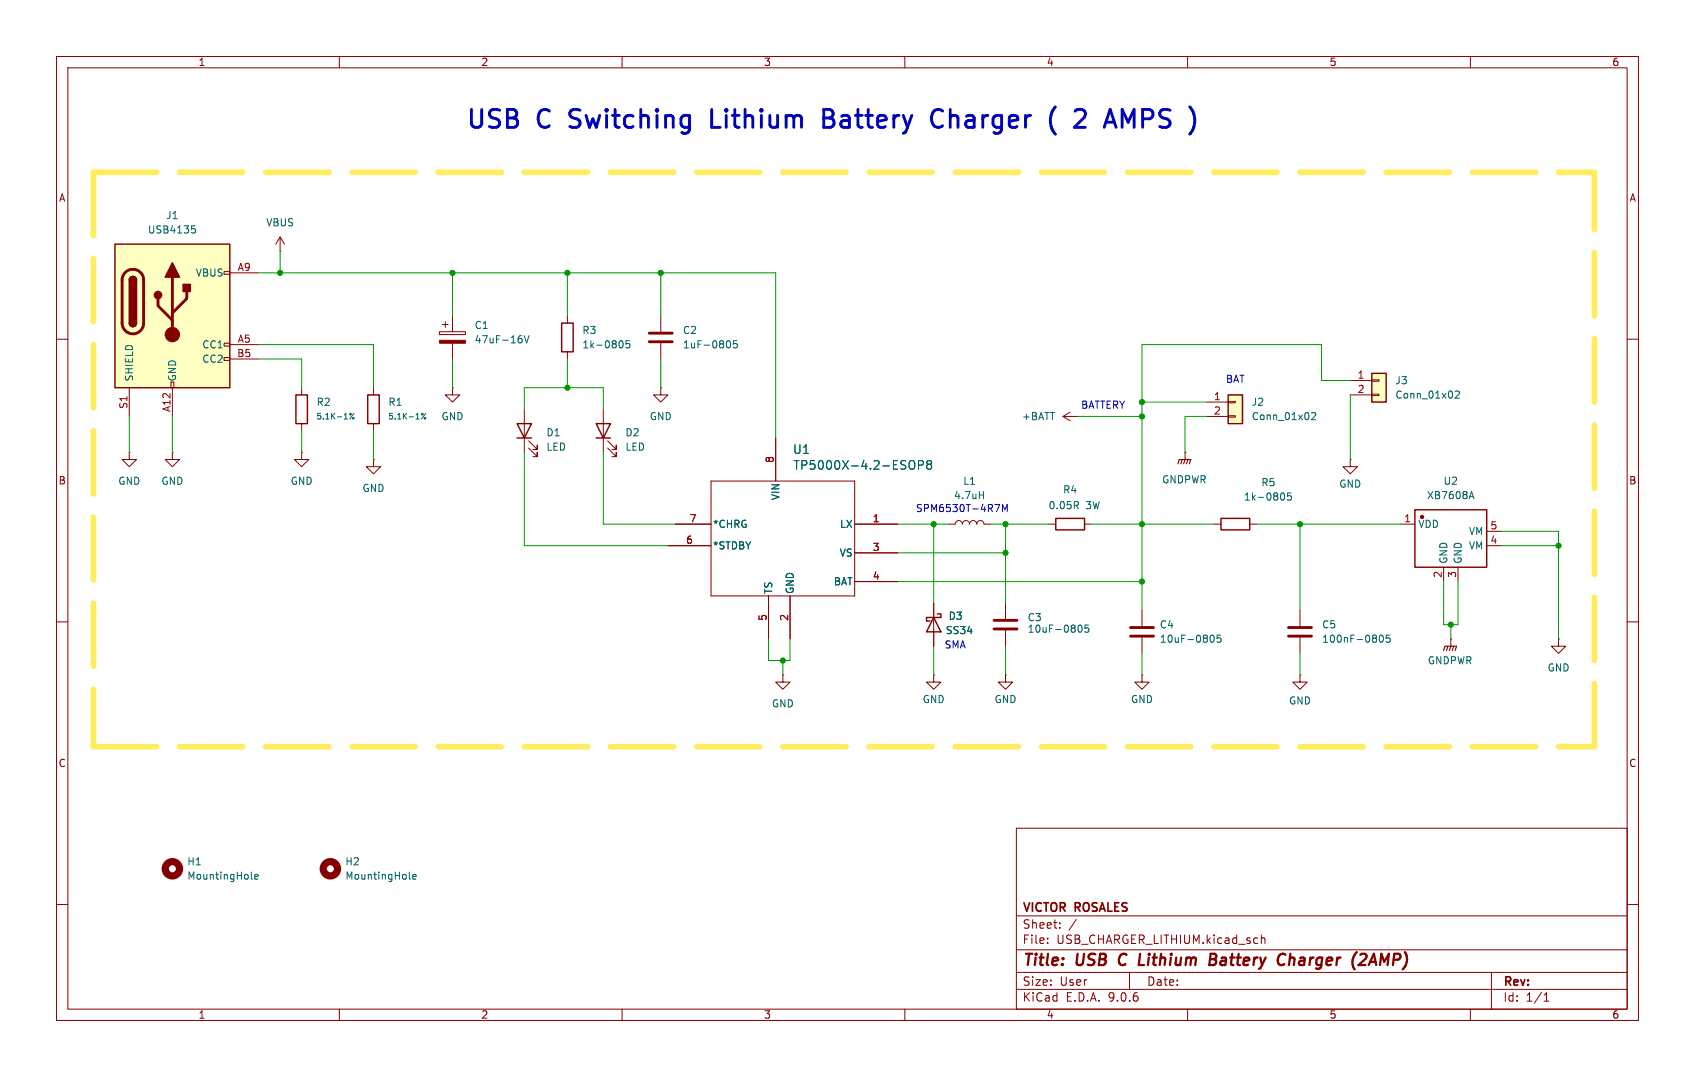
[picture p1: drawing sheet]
<svg xmlns="http://www.w3.org/2000/svg" width="300mm" height="190mm" viewBox="0 0 300 190" stroke-linecap="round" stroke-linejoin="round" font-family="sans-serif">
<g fill="none" stroke="#840000" stroke-width=".18">
<path d="M10 10h279.7v170.5h-279.7zM12 12h275.7v166.5h-275.7zM60 10v2M110 10v2M160 10v2M210 10v2M260 10v2M49.5 44.5h.1M49.5 41.9l-.7 1.3M49.5 41.9l.8 1.3M49.5 41.9v2.6M100.3 55.9v1.3"/>
<path d="M116.8 55.9v2.8M10 60h2M53.3 68.6v1.3M53.3 74.9v1.3M66 68.6v1.3M66 74.9v1.3M100.3 62.2v1.3M116.8 68.6v1.3h1.3l-1.3 1.2-1.2-1.2h1.2M116.8 68.6h.1M116.8 60.7v2.8M137.2 77.5v7.6M188 73.7l1.2 .7"/>
<path d="M188 73.7h2.5M189.2 72.9l-1.2 .8M190.5 73.7h.1M287.7 60h2M22.9 80v1.3h1.2l-1.2 1.3-1.3-1.3h1.3M22.9 80h.1M30.5 80v1.3h1.2l-1.2 1.3-1.3-1.3h1.3M30.5 80h.1M53.3 80v1.3h1.3l-1.3 1.3-1.2-1.3h1.2M53.3 80h.1M66 81.3v1.3h1.3l-1.3 1.2-1.2-1.2h1.2M66 81.3h.1"/>
<path d="M118.1 96.5h7.6M119.4 92.7h6.3M125.7 85.1h25.4v20.3h-25.4zM151.1 92.7h7.6M151.1 97.8h7.6M167.6 92.7h1.3a.64 .64 0 0 1 .6-.6 .64 .64 0 0 1 .7 .6 .64 .64 0 0 1 .6-.6 .64 .64 0 0 1 .6 .6 .64 .64 0 0 1 .7-.6 .64 .64 0 0 1 .6 .6 .64 .64 0 0 1 .7-.6 .64 .64 0 0 1 .6 .6h1.3M185.4 92.7h1.3M191.8 92.7h1.2M214.6 92.7h1.3M221 92.7h1.2M247.6 92.7h2.6M262.9 96.5h2.5"/>
<path d="M262.9 94h2.5M10 110h2M135.9 105.4v7.6M138.4 119.4v1.3h1.3l-1.3 1.2-1.2-1.2h1.2M138.4 119.4h.1M139.7 105.4v7.6M151.1 102.9h7.6M165.1 119.4v1.3h1.3l-1.3 1.2-1.3-1.2h1.3M165.1 119.4h.1M165.1 106.7v7.6M177.8 119.4v1.3h1.3l-1.3 1.2-1.3-1.2h1.3M177.8 119.4h.1"/>
<path d="M177.8 106.7v2.8M177.8 111.5v2.8M255.3 100.3v2.6M256.5 113h.1M256.5 113v1.3M257.8 100.3v2.6M275.6 113v1.3h1.3l-1.3 1.3-1.3-1.3h1.3M275.6 113h.1M287.7 110h2M179.7 146.5h108v32h-108zM10 160h2M60 178.5v2"/>
<path d="M110 178.5v2M160 178.5v2M179.7 175h108M179.7 172h108M179.7 168h108M179.7 162h108M185.2 166.7v.2M185.2 166v.1M187.4 164v.2M187.4 163.3v.1M190.3 162.6l-1.3 1.9M199.7 172v3"/>
<path d="M210 178.5v2M223 165.4v1.5M223 166l.2-.1 .4 .1 .1 .9M260 178.5v2M263.7 172v6.5M273 177.1h.9M273 176l.5-.4v1.5M287.7 160h2"/>
</g>
<path d="M198.1 169a1.27 1.27 0 0 0 0 1.6M201.4 170.7h.9M214 169.7h.6M214.1 168.7h.6a.49 .49 0 0 1 .4 .5 .49 .49 0 0 1-.5 .5M214.6 169.7l.3 .1a.58 .58 0 0 1-.3 .9h-.8M226.9 168.7l.4 .2M228.2 168.7l-.3 2M228.7 169.4l-.6 .2M240.8 168.7h.5a.45 .45 0 0 1 .3 .6l-.1 .3-1.3 1.1h1.2M242.3 170.1h.9M242.9 168.7l-.9 2" fill="none" stroke="#840000" stroke-width=".4"/>
<path d="M99.3 57.2h2v5h-2zM52.3 69.9h2.1v5h-2.1zM65 69.9h2.1v5h-2.1zM186.7 91.7h5.1v2h-5.1zM215.9 91.7h5.1v2h-5.1zM250.2 90.2h12.7v10.1h-12.7zM165.1 109.2l1.3 2.6h-2.6zM165.7 108.6h.7v.6h-2.6v.7h.7" fill="none" stroke="#840000" stroke-width=".25"/>
<g fill="none" stroke="#006464" stroke-width=".18">
<path d="M62.6 73.1l-.8 1M75.3 73.1l-.8 1M109.8 60.3a.68 .68 0 0 1 .4 .6 .68 .68 0 0 1-.4 .6M111.3 60.3h-.6v.6l.1-.1h.5l.1 .2-.1 .4-.2 .1-.4-.1M128.7 60.3a.68 .68 0 0 1 .5 .6 .68 .68 0 0 1-.5 .6M130.3 60.3h-.6v.6l.1-.1h.5l.1 .2-.1 .4-.2 .1-.4-.1M161.1 81.5a.51 .51 0 0 1 .7 .5v.5a.51 .51 0 0 1-.7 .5M162.4 82.3l.7-.1 .2-.2-.1-.4-.2-.1h-.6v1.5M164.2 82.1l-.3-.3 .3-.3h.2l.3 .3-.3 .3M164.2 82.1l-.3 .3v.4l.3 .2 .4-.1 .1-.2v-.4l-.3-.2M164.2 82.1h.2M173.2 87.5h.7"/>
<path d="M173.9 86.9v1.3M190.3 89.4l.4 .6M190.6 88.8l.1 .2-.1 .3M226.7 87.2a.68 .68 0 0 1 .5 .6 .68 .68 0 0 1-.5 .7M228.3 87.2h-.6l-.1 .6 .2-.1h.4l.2 .2-.1 .4-.2 .2-.5-.2M259.9 87.8h.6M260.2 86.9l.4 1.3M190.7 110.8l.2-.2a.68 .68 0 0 1 .5 .6 .68 .68 0 0 1-.5 .6l-.2-.2M192.5 110.6h-.6l-.1 .6 .2-.2 .4 .1 .1 .2v.4l-.2 .1-.5-.1M44.4 155.3l.2 .2M45 155.1l.6-.1v-.3h-.4l-.2 .2 .1 .6h.5M72.4 155.3l.2 .2"/>
<path d="M73 155.1l.6-.1-.1-.3h-.3l-.2 .2v.6h.5"/>
<circle cx="62" cy="73.2" r=".14"/>
<circle cx="62.5" cy="74" r=".14"/>
<circle cx="74.7" cy="73.2" r=".14"/>
<circle cx="75.2" cy="74" r=".14"/>
</g>
<path d="M114.8 58.9h4.1M114.8 60.5h4.1M175.8 109.7h4M175.8 111.3h4" fill="none" stroke="#840000" stroke-width=".51"/>
<g fill="none" stroke="#840000" stroke-width="1.3">
<circle cx="30.5" cy="153.7" r="1.27"/>
<circle cx="58.4" cy="153.7" r="1.27"/>
</g>
<circle cx="251.5" cy="91.4" r=".25" fill="#840000" stroke="#840000" stroke-width=".25"/>
<path d="M255.3 115.1l.2-.8h2.1l-.3 .8M256 114.3l-.2 .8M256.5 114.3l-.2 .8M257 114.3l-.2 .8" fill="none" stroke="#840000" stroke-width=".2"/>
<path d="M20.3 43.2h20.3v25.4h-20.3z" fill="#ffffc2"/>
<path d="M39.6 48h1v.5h-1zM40.6 48.3h5.1M22.9 68.6v5.1M30.2 67.6h.5v1h-.5zM30.5 68.6v5.1M39.6 60.7h1v.5h-1zM39.6 63.2h1v.6h-1zM40.6 61h5.1M40.6 63.5h5.1" fill="none" stroke="#840000" stroke-width=".18"/>
<path d="M20.3 43.2h20.3v25.4h-20.3zM22.9 49.5a.64 .64 0 0 1 .6-.6 .64 .64 0 0 1 .6 .6M22.9 57.2a.64 .64 0 0 0 .6 .6 .64 .64 0 0 0 .6-.6" fill="none" stroke="#840000" stroke-width=".25"/>
<path d="M22.1 48.2a1.9 1.9 0 0 1 2.1-.4 1.9 1.9 0 0 1 1.2 1.7v7.7a1.91 1.91 0 0 1-1.9 1.8 1.91 1.91 0 0 1-1.9-1.8v-7.8l.2-.7zM27.9 52.8v1.3l2.6 2.5M30.5 49v10.2M33 51.6v1.2l-2.5 2.6" fill="none" stroke="#840000" stroke-width=".51"/>
<g fill="#840000" stroke="#840000" stroke-width=".25">
<path d="M22.9 49.5h1.2v7.7h-1.2z"/>
<path d="M23 49.1a.64 .64 0 0 1 .7-.2 .64 .64 0 0 1 .4 .6h-1.2z"/>
<path d="M22.9 57.2h1.2a.64 .64 0 0 1-.6 .6 .64 .64 0 0 1-.6-.6z"/>
<path d="M30.5 46.5l1.2 2.5h-2.5z"/>
<path d="M32.4 50.3h1.3v1.3h-1.3z"/>
<circle cx="27.9" cy="52.2" r=".63"/>
</g>
<circle cx="30.5" cy="59.2" r="1.27" fill="#840000" stroke="#840000" stroke-width=".18"/>
<path d="M33.9 39.9h.6M34 40.4h.3l.3 .3-.2 .5h-.4" fill="none" stroke="#006464" stroke-width=".18"/>
<path d="M242.6 66h2.5v5.1h-2.5z" fill="#ffffc2"/>
<path d="M105.4 74.9h2.5l-1.2 2.6zM105.4 77.5h2.5M242.6 66h2.5v5.1h-2.5z" fill="none" stroke="#840000" stroke-width=".25"/>
<path d="M106.7 72.4v7.6M107.4 79.2l1.6 1.6v-.8v.8h-.8M107.4 78l1.6 1.5v-.8v.8h-.8M238.8 67.3h3.8M238.8 69.9h3.8M242.6 67.2h1.2v.2h-1.2zM242.6 69.7h1.2v.3h-1.2zM209.5 80h.1M209.5 80v1.3M238.8 81.3v1.3h1.2l-1.2 1.2-1.3-1.2h1.3M238.8 81.3h.1" fill="none" stroke="#840000" stroke-width=".18"/>
<path d="M257.3 69.3l.5-.1 .3 .3-.8 .9h.8" fill="none" stroke="#006464" stroke-width=".18"/>
<path d="M208.3 82l.2-.7h2.1l-.3 .7M209 81.3l-.2 .7M209.5 81.3l-.2 .7M210.1 81.3l-.3 .7" fill="none" stroke="#840000" stroke-width=".2"/>
<path d="M217.2 69.9h2.5v5h-2.5z" fill="#ffffc2"/>
<path d="M91.4 74.9h2.6l-1.3 2.6zM91.4 77.5h2.6M217.2 69.9h2.5v5h-2.5z" fill="none" stroke="#840000" stroke-width=".25"/>
<g fill="none" stroke="#840000" stroke-width=".18">
<path d="M77.7 58.7h4.6v.5h-4.6zM78.2 57.4h1M78.7 56.9v1M80 55.9v2.8M80 68.6v1.3h1.3l-1.3 1.2-1.3-1.2h1.3M80 68.6h.1M80 60.7v2.8M92.7 72.4v7.6M93.5 79.2l1.5 1.6v-.8v.8h-.8M93.5 78l1.5 1.5v-.8v.8h-.8M137.2 77.5v7.6M213.4 71.1h3.8"/>
<path d="M213.4 73.7h3.8M217.2 71h1.2v.2h-1.2zM217.2 73.5h1.2v.3h-1.2zM118.1 96.5h7.6M119.4 92.7h6.3M151.1 97.8h7.6M151.1 92.7h7.6M135.9 105.4v7.6M139.7 105.4v7.6M151.1 102.9h7.6M165.1 106.7v2.5M165.1 111.8v2.5"/>
<path d="M201.9 119.4v1.3h1.3l-1.3 1.2-1.2-1.2h1.2M201.9 119.4h.1M201.9 108v2.7M201.9 112.8v2.8M229.9 119.4v1.3h1.2l-1.2 1.2-1.3-1.2h1.3M229.9 119.4h.1M229.9 108v2.7M229.9 112.8v2.8"/>
</g>
<g fill="none" stroke="#006464" stroke-width=".18">
<path d="M92 59.4h.2M92.1 59.9l.2 .2v.3l-.2 .3M92.7 59.4l.4 1.3 .4-1.3M231.9 73.1l.5-.1 .3 .3-.8 .9h.8M161.1 81.5a.51 .51 0 0 1 .7 .5v.5a.51 .51 0 0 1-.7 .5M162.4 82.3l.7-.1 .2-.2-.1-.4-.2-.1h-.6v1.5M164.2 82.1l-.3-.3 .3-.3h.2l.3 .3-.3 .3M164.2 82.1l-.3 .3v.4l.3 .2 .4-.1 .1-.2v-.4l-.3-.2M164.2 82.1h.2M214 112.6l.3-.3a.68 .68 0 0 1 .4 .7 .68 .68 0 0 1-.4 .6l-.3-.2M215.9 112.3h-.7v.6l.2-.1 .4 .1 .1 .2v.4l-.2 .1-.5-.1M244.1 112.4l.1-.1a.68 .68 0 0 1 .4 .7 .68 .68 0 0 1-.4 .6 .84 .84 0 0 1-.1-1.2z"/>
<path d="M245.8 112.3h-.6l-.1 .6 .2-.1 .4 .1 .1 .2v.4l-.2 .1-.5-.1"/>
</g>
<path d="M77.7 60.2h4.6v.5h-4.6z" fill="#840000" stroke="#840000" stroke-width=".18"/>
<path d="M199.9 111h4.1M199.9 112.5h4.1M227.8 111h4.1M227.8 112.5h4.1" fill="none" stroke="#840000" stroke-width=".51"/>
<path d="M16.5 30.5v101.6M16.5 30.5h265.4M16.5 132.1h265.4M281.9 132.1v-101.6" fill="none" stroke="#ffed5f" stroke-width="1" stroke-dasharray="11.2 4.1"/>
<g fill="none" stroke="#009600" stroke-width=".18">
<path d="M45.7 48.3h91.5v29.2M49.5 44.5v3.8M80 48.3v7.6M100.3 48.3v7.6M116.8 48.3v7.6M22.9 73.7v6.3M30.5 73.7v6.3M45.7 63.5h7.6v5.1M45.7 61h20.3v7.6M53.3 76.2v3.8M66 76.2v5.1M80 63.5v5.1"/>
<path d="M92.7 72.4v-3.8h14v3.8M100.3 63.5v5.1M116.8 63.5v5.1M190.5 73.7h11.4M201.9 71.1h11.5M213.4 73.7h-3.9v6.3M238.8 67.3h-5.1v-6.3h-31.8v47M238.8 69.9v11.4M92.7 80v16.5h25.4M106.7 80v12.7h12.7M158.7 92.7h8.9M158.7 97.8h19.1"/>
<path d="M165.1 92.7v14M175.3 92.7h10.1M177.8 92.7v14M193 92.7h21.6M222.2 92.7h25.4M229.9 92.7v15.3M265.4 96.5h10.2M265.4 94h10.2v19M135.9 113v3.8h3.8v-3.8M138.4 116.8v2.6M158.7 102.9h43.2M165.1 114.3v5.1"/>
<path d="M177.8 114.3v5.1M201.9 115.6v3.8M229.9 115.6v3.8M255.3 102.9v7.6h2.5v-7.6M256.5 110.5v2.5"/>
</g>
<path d="M125.9 19.4v3.1h1.5M147 19.5l-.3-.1h-1v3.1h1.2M166.7 19.7a1.18 1.18 0 0 0-1.4-.2 1.18 1.18 0 0 0-.6 1.2M186.6 18.9l-.1 .2M198.4 19.4l1.1 2.2 1-2.2M145.7 20.9h1M146.7 20.9l.5 .1M147 20.7l-.3 .2M164.7 21.2a1.19 1.19 0 0 0 .6 1.2 1.19 1.19 0 0 0 1.4-.2M186.5 23.6l.1 .1" fill="none" stroke="#0000c2" stroke-width=".51"/>
<path d="M175.9 89.2h.9l-.6 1.3M177.3 90.5v-1.3l.4 .9 .4-.9v1.3" fill="none" stroke="#0000c2" stroke-width=".18"/>
<g fill="#009600" stroke="#009600" stroke-width=".18">
<circle cx="100.3" cy="48.3" r=".46"/>
<circle cx="49.5" cy="48.3" r=".46"/>
<circle cx="100.3" cy="68.6" r=".46"/>
<circle cx="80" cy="48.3" r=".46"/>
<circle cx="229.9" cy="92.7" r=".46"/>
<circle cx="275.6" cy="96.5" r=".46"/>
<circle cx="256.5" cy="110.5" r=".46"/>
<circle cx="165.1" cy="92.7" r=".46"/>
<circle cx="201.9" cy="102.9" r=".46"/>
<circle cx="201.9" cy="92.7" r=".46"/>
<circle cx="177.8" cy="92.7" r=".46"/>
<circle cx="177.8" cy="97.8" r=".46"/>
<circle cx="201.9" cy="73.7" r=".46"/>
<circle cx="116.8" cy="48.3" r=".46"/>
<circle cx="138.4" cy="116.8" r=".46"/>
<circle cx="201.9" cy="71.1" r=".46"/>
</g>
<g font-size="4.4" fill="#0000c2">
<text x="82.2" y="23.4">USB</text>
<text x="95" y="23.4">C</text>
<text x="101.5" y="23.4">Switching</text>
<text x="127.3" y="23.4">Lithium</text>
<text x="148" y="23.4">Battery</text>
<text x="168.1" y="23.4">Charger</text>
<text x="189.9" y="23.4">(</text>
<text x="195.3" y="23.4">2</text>
<text x="201.6" y="23.4">AMPS )</text>
</g>
<g font-size="2.8" fill="#840000">
<text x="180.7" y="171.4">Title:</text>
<text x="190.4" y="171.4">USB</text>
<text x="198.7" y="171.4">C</text>
<text x="203" y="171.4">Lithium</text>
<text x="216.3" y="171.4">Battery</text>
<text x="229.2" y="171.4">Charger</text>
<text x="243.1" y="171.4">(2AMP)</text>
</g>
<g font-size="2.1" fill="#006464">
<text x="140.1" y="80.5">U1</text>
<text x="140.2" y="83.3">TP5000X-4.2-ESOP8</text>
</g>
<g font-size="2.1" fill="#840000">
<text x="180.7" y="161.7">VICTOR</text>
<text x="190.2" y="161.7">ROSALES</text>
<text x="180.7" y="167.2">File:</text>
<text x="180.7" y="164.5">Sheet:</text>
<text x="186.8" y="167.2">USB_CHARGER_LITHIUM.kicad_sch</text>
<text x="180.7" y="177.4">KiCad</text>
<text x="180.7" y="174.6">Size:</text>
<text x="187.4" y="174.6">User</text>
<text x="188.4" y="177.4">E.D.A.</text>
<text x="196" y="177.4">9.0.6</text>
<text x="202.7" y="174.6">Date:</text>
<text x="265.7" y="174.8">Rev:</text>
<text x="265.7" y="177.4">Id:</text>
<text x="269.8" y="177.4">1/1</text>
</g>
<g font-size="1.8" fill="#840000">
<text x="35" y="11.9">1</text>
<text x="85" y="11.9">2</text>
<text x="135" y="11.9">3</text>
<text x="185" y="11.9">4</text>
<text x="235" y="11.9">5</text>
<text x="285" y="11.9">6</text>
<text x="10.3" y="35.9">A</text>
<text x="288.1" y="35.9">A</text>
<text x="10.3" y="85.9">B</text>
<text x="288" y="85.9">B</text>
<text x="10.3" y="135.9">C</text>
<text x="288" y="135.9">C</text>
<text x="35" y="180.4">1</text>
<text x="85" y="180.4">2</text>
<text x="135" y="180.4">3</text>
<text x="185" y="180.4">4</text>
<text x="235" y="180.4">5</text>
<text x="285" y="180.4">6</text>
</g>
<g font-size="1.8" fill="#006464">
<text x="26.1" y="41.5">USB4135</text>
<text x="29.3" y="39">J1</text>
<text x="47" y="40.2">VBUS</text>
<text x="34.5" y="49.1">VBUS</text>
<text x="83.8" y="58.4">C1</text>
<text x="102.9" y="59.3">R3</text>
<text x="120.7" y="59.3">C2</text>
<text x="35.7" y="61.8">CC1</text>
<text x="35.7" y="64.4">CC2</text>
<text x="83.8" y="60.9">47uF-16V</text>
<text x="102.9" y="61.8">1k-0805</text>
<text x="120.7" y="61.8">1uF-0805</text>
<text x="23.7" y="67.6" transform="rotate(-90 23.7 67.6)">SHIELD</text>
<text x="31.3" y="67.6" transform="rotate(-90 31.3 67.6)">GND</text>
<text x="55.9" y="72">R2</text>
<text x="68.6" y="72">R1</text>
<text x="221.2" y="72">J2</text>
<text x="246.6" y="68.2">J3</text>
<text x="246.6" y="70.7">Conn_01x02</text>
<text x="78" y="74.5">GND</text>
<text x="96.5" y="77.4">D1</text>
<text x="110.5" y="77.4">D2</text>
<text x="114.8" y="74.5">GND</text>
<text x="180.6" y="74.5">+BATT</text>
<text x="221.2" y="74.5">Conn_01x02</text>
<text x="96.5" y="79.9">LED</text>
<text x="110.5" y="79.9">LED</text>
<text x="20.8" y="86">GND</text>
<text x="28.4" y="86">GND</text>
<text x="51.3" y="86">GND</text>
<text x="64" y="87.2">GND</text>
<text x="138" y="88.6" transform="rotate(-90 138 88.6)">VIN</text>
<text x="168.6" y="88.5">4.7uH</text>
<text x="170.2" y="86">L1</text>
<text x="187.9" y="87.5">R4</text>
<text x="205.4" y="85.7">GNDPWR</text>
<text x="219.9" y="88.7">1k-0805</text>
<text x="222.9" y="86.2">R5</text>
<text x="236.7" y="86.5">GND</text>
<text x="252.2" y="88.5">XB7608A</text>
<text x="255.2" y="86">U2</text>
<text x="126" y="93.6">*CHRG</text>
<text x="148.4" y="93.6">LX</text>
<text x="185.3" y="90.3">0.05R</text>
<text x="192" y="90.3">3W</text>
<text x="250.7" y="93.6">VDD</text>
<text x="259.6" y="94.8">VM</text>
<text x="126" y="97.4">*STDBY</text>
<text x="148.4" y="98.7">VS</text>
<text x="256.1" y="99.8" transform="rotate(-90 256.1 99.8)">GND</text>
<text x="258.7" y="99.8" transform="rotate(-90 258.7 99.8)">GND</text>
<text x="259.6" y="97.4">VM</text>
<text x="136.8" y="105.2" transform="rotate(-90 136.8 105.2)">TS</text>
<text x="140.6" y="105.2" transform="rotate(-90 140.6 105.2)">GND</text>
<text x="147.3" y="103.7">BAT</text>
<text x="167.1" y="112.4">SS34</text>
<text x="167.6" y="109.8">D3</text>
<text x="181.6" y="110.1">C3</text>
<text x="181.6" y="112.1">10uF-0805</text>
<text x="205" y="111.4">C4</text>
<text x="205" y="113.9">10uF-0805</text>
<text x="233.7" y="111.4">C5</text>
<text x="233.7" y="113.9">100nF-0805</text>
<text x="252.4" y="117.7">GNDPWR</text>
<text x="273.6" y="119">GND</text>
<text x="136.4" y="125.3">GND</text>
<text x="163.1" y="124.6">GND</text>
<text x="175.8" y="124.6">GND</text>
<text x="199.9" y="124.6">GND</text>
<text x="227.8" y="124.8">GND</text>
<text x="33" y="153.3">H1</text>
<text x="33" y="155.8">MountingHole</text>
<text x="61" y="153.3">H2</text>
<text x="61" y="155.8">MountingHole</text>
</g>
<g font-size="1.8" fill="#a90000">
<text x="41.9" y="48">A9</text>
<text x="41.8" y="63.2">B5</text>
<text x="41.9" y="60.7">A5</text>
<text x="214.6" y="70.9">1</text>
<text x="240" y="67.1">1</text>
<text x="240" y="69.6">2</text>
<text x="22.6" y="72.4" transform="rotate(-90 22.6 72.4)">S1</text>
<text x="30.2" y="73" transform="rotate(-90 30.2 73)">A12</text>
<text x="214.6" y="73.4">2</text>
<text x="136.9" y="82" transform="rotate(-90 136.9 82)">8</text>
<text x="121.8" y="92.5">7</text>
<text x="154.2" y="92.5">1</text>
<text x="248.2" y="92.5">1</text>
<text x="263.5" y="93.7">5</text>
<text x="121.2" y="96.3">6</text>
<text x="154.2" y="97.5">3</text>
<text x="263.5" y="96.3">4</text>
<text x="154.2" y="102.6">4</text>
<text x="255" y="102.3" transform="rotate(-90 255 102.3)">2</text>
<text x="257.6" y="102.3" transform="rotate(-90 257.6 102.3)">3</text>
<text x="135.6" y="109.9" transform="rotate(-90 135.6 109.9)">5</text>
<text x="139.4" y="109.9" transform="rotate(-90 139.4 109.9)">2</text>
</g>
<g font-size="1.8" fill="#0000c2">
<text x="216.7" y="67.9">BAT</text>
<text x="191.1" y="72.5">BATTERY</text>
<text x="161.9" y="90.8">SPM6530T-4R7M</text>
<text x="166.9" y="114.9">SMA</text>
</g>
<g font-size="1.4" fill="#006464">
<text x="55.8" y="74.4">5.1K-1%</text>
<text x="68.5" y="74.4">5.1K-1%</text>
</g>
</svg>
